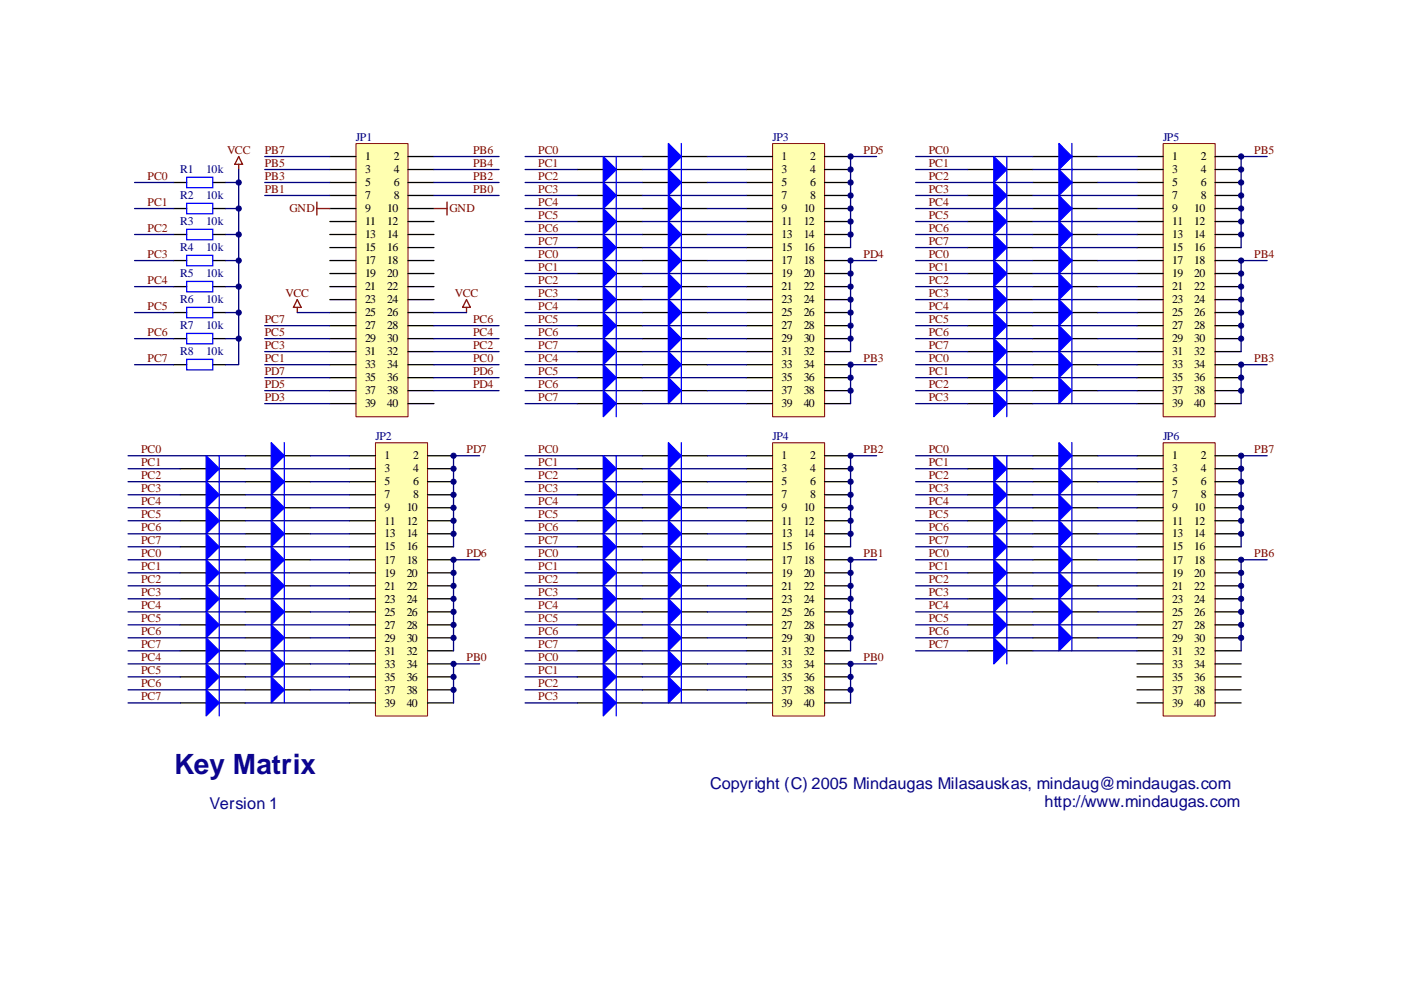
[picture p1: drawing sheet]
<svg xmlns="http://www.w3.org/2000/svg" width="297mm" height="210mm" viewBox="0 0 297 210" stroke-linecap="round" stroke-linejoin="round" font-family="sans-serif">
<path d="M17.5 1.5h262.2v206.8h-262.2z" fill="none" stroke="#fff" stroke-width=".21"/>
<path d="M17.5 1.5h262.2v206.8h-262.2z" fill="#fff"/>
<path d="M17.5 1.5h262.2v206.8h-262.2z" fill="none" stroke="#fff" stroke-width=".21"/>
<path d="M246.6 30.5h11v57.9h-11z" fill="#ffffb0"/>
<path d="M246.6 30.4h11v58h-11z" fill="none" stroke="#800000" stroke-width=".21"/>
<g fill="none" stroke="#000" stroke-width=".28">
<path d="M241.1 33.2h5.5M241.1 35.9h5.5M241.1 38.7h5.5M257.6 33.2h5.5M257.6 35.9h5.5M257.6 38.7h5.5M241.1 41.4h5.5M241.1 44.2h5.5M241.1 47h5.5M241.1 49.7h5.5M241.1 52.5h5.5M241.1 55.2h5.5"/>
<path d="M241.1 58h5.5M257.6 41.4h5.5M257.6 44.2h5.5M257.6 47h5.5M257.6 49.7h5.5M257.6 52.5h5.5M257.6 55.2h5.5M257.6 58h5.5M241.1 60.8h5.5M241.1 63.5h5.5M241.1 66.3h5.5M241.1 69h5.5"/>
<path d="M241.1 71.8h5.5M241.1 74.5h5.5M241.1 77.3h5.5M257.6 60.8h5.5M257.6 63.5h5.5M257.6 66.3h5.5M257.6 69h5.5M257.6 71.8h5.5M257.6 74.5h5.5M257.6 77.3h5.5M241.1 80.1h5.5M241.1 82.8h5.5"/>
<path d="M241.1 85.6h5.5M257.6 80.1h5.5M257.6 82.8h5.5M257.6 85.6h5.5"/>
</g>
<path d="M79.6 93.9h11.1v57.9h-11.1z" fill="#ffffb0"/>
<path d="M79.6 93.9h11.1v57.9h-11.1z" fill="none" stroke="#800000" stroke-width=".21"/>
<g fill="none" stroke="#000" stroke-width=".28">
<path d="M74.1 96.6h5.5M74.1 99.4h5.5M90.6 96.6h5.6M90.6 99.4h5.6M74.1 102.1h5.5M74.1 104.9h5.5M74.1 107.7h5.5M74.1 110.4h5.5M74.1 113.2h5.5M74.1 115.9h5.5M74.1 118.7h5.5M90.6 102.1h5.6"/>
<path d="M90.6 104.9h5.6M90.6 107.7h5.6M90.6 110.4h5.6M90.6 113.2h5.6M90.6 115.9h5.6M90.6 118.7h5.6M74.1 121.5h5.5M74.1 124.2h5.5M74.1 127h5.5M74.1 129.7h5.5M74.1 132.5h5.5M74.1 135.2h5.5"/>
<path d="M74.1 138h5.5M90.6 121.5h5.6M90.6 124.2h5.6M90.6 127h5.6M90.6 129.7h5.6M90.6 132.5h5.6M90.6 135.2h5.6M90.6 138h5.6M74.1 140.8h5.5M74.1 143.5h5.5M74.1 146.3h5.5M74.1 149h5.5"/>
<path d="M90.6 140.8h5.6M90.6 143.5h5.6M90.6 146.3h5.6M90.6 149h5.6"/>
</g>
<path d="M163.8 30.5h11v57.9h-11z" fill="#ffffb0"/>
<path d="M163.8 30.4h11v58h-11z" fill="none" stroke="#800000" stroke-width=".21"/>
<g fill="none" stroke="#000" stroke-width=".28">
<path d="M158.3 33.2h5.5M158.3 35.9h5.5M158.3 38.7h5.5M174.8 33.2h5.5M174.8 35.9h5.5M174.8 38.7h5.5M158.3 41.4h5.5M158.3 44.2h5.5M158.3 47h5.5M158.3 49.7h5.5M158.3 52.5h5.5M158.3 55.2h5.5"/>
<path d="M158.3 58h5.5M174.8 41.4h5.5M174.8 44.2h5.5M174.8 47h5.5M174.8 49.7h5.5M174.8 52.5h5.5M174.8 55.2h5.5M174.8 58h5.5M158.3 60.8h5.5M158.3 63.5h5.5M158.3 66.3h5.5M158.3 69h5.5"/>
<path d="M158.3 71.8h5.5M158.3 74.5h5.5M158.3 77.3h5.5M174.8 60.8h5.5M174.8 63.5h5.5M174.8 66.3h5.5M174.8 69h5.5M174.8 71.8h5.5M174.8 74.5h5.5M174.8 77.3h5.5M158.3 80.1h5.5M158.3 82.8h5.5"/>
<path d="M158.3 85.6h5.5M174.8 80.1h5.5M174.8 82.8h5.5M174.8 85.6h5.5"/>
</g>
<path d="M163.8 93.9h11v57.9h-11z" fill="#ffffb0"/>
<path d="M163.8 93.9h11v57.9h-11z" fill="none" stroke="#800000" stroke-width=".21"/>
<g fill="none" stroke="#000" stroke-width=".28">
<path d="M158.3 96.6h5.5M158.3 99.4h5.5M174.8 96.6h5.5M174.8 99.4h5.5M158.3 102.1h5.5M158.3 104.9h5.5M158.3 107.7h5.5M158.3 110.4h5.5M158.3 113.2h5.5M158.3 115.9h5.5M158.3 118.7h5.5M174.8 102.1h5.5"/>
<path d="M174.8 104.9h5.5M174.8 107.7h5.5M174.8 110.4h5.5M174.8 113.2h5.5M174.8 115.9h5.5M174.8 118.7h5.5M158.3 121.5h5.5M158.3 124.2h5.5M158.3 127h5.5M158.3 129.7h5.5M158.3 132.5h5.5M158.3 135.2h5.5"/>
<path d="M158.3 138h5.5M174.8 121.5h5.5M174.8 124.2h5.5M174.8 127h5.5M174.8 129.7h5.5M174.8 132.5h5.5M174.8 135.2h5.5M174.8 138h5.5M158.3 140.8h5.5M158.3 143.5h5.5M158.3 146.3h5.5M158.3 149h5.5"/>
<path d="M174.8 140.8h5.5M174.8 143.5h5.5M174.8 146.3h5.5M174.8 149h5.5"/>
</g>
<path d="M246.6 93.9h11v57.9h-11z" fill="#ffffb0"/>
<path d="M246.6 93.9h11v57.9h-11z" fill="none" stroke="#800000" stroke-width=".21"/>
<g fill="none" stroke="#000" stroke-width=".28">
<path d="M241.1 96.6h5.5M241.1 99.4h5.5M257.6 96.6h5.5M257.6 99.4h5.5M241.1 102.1h5.5M241.1 104.9h5.5M241.1 107.7h5.5M241.1 110.4h5.5M241.1 113.2h5.5M241.1 115.9h5.5M241.1 118.7h5.5M257.6 102.1h5.5"/>
<path d="M257.6 104.9h5.5M257.6 107.7h5.5M257.6 110.4h5.5M257.6 113.2h5.5M257.6 115.9h5.5M257.6 118.7h5.5M241.1 121.5h5.5M241.1 124.2h5.5M241.1 127h5.5M241.1 129.7h5.5M241.1 132.5h5.5M241.1 135.2h5.5"/>
<path d="M241.1 138h5.5M257.6 121.5h5.5M257.6 124.2h5.5M257.6 127h5.5M257.6 129.7h5.5M257.6 132.5h5.5M257.6 135.2h5.5M257.6 138h5.5M241.1 140.8h5.5M241.1 143.5h5.5M241.1 146.3h5.5M241.1 149h5.5"/>
<path d="M257.6 140.8h5.5M257.6 143.5h5.5M257.6 146.3h5.5M257.6 149h5.5"/>
</g>
<path d="M75.5 30.5h11v57.9h-11z" fill="#ffffb0"/>
<path d="M75.5 30.4h11v58h-11z" fill="none" stroke="#800000" stroke-width=".21"/>
<g fill="none" stroke="#000" stroke-width=".28">
<path d="M36.8 38.7h2.8M45.1 38.7h2.8M69.9 33.2h5.6M69.9 35.9h5.6M69.9 38.7h5.6M86.5 33.2h5.5M86.5 35.9h5.5M86.5 38.7h5.5M122.4 35.9h5.5M130.7 35.9h5.5M136.2 33.2h5.5M136.2 38.7h5.5"/>
<path d="M144.5 33.2h5.5M144.5 38.7h5.5M205.2 35.9h5.5M213.5 35.9h5.5M219 33.2h5.5M219 38.7h5.5M227.3 33.2h5.5M227.3 38.7h5.5M36.8 44.2h2.8M36.8 49.7h2.8M36.8 55.2h2.8M45.1 44.2h2.8"/>
<path d="M45.1 49.7h2.8M45.1 55.2h2.8M69.9 41.4h5.6M69.9 44.2h5.6M69.9 47h5.6M69.9 49.7h5.6M69.9 52.5h5.6M69.9 55.2h5.6M69.9 58h5.6M86.5 41.4h5.5M86.5 44.2h5.5M86.5 47h5.5"/>
<path d="M86.5 49.7h5.5M86.5 52.5h5.5M86.5 55.2h5.5M86.5 58h5.5M122.4 41.4h5.5M122.4 47h5.5M122.4 52.5h5.5M122.4 58h5.5M130.7 41.4h5.5M130.7 47h5.5M130.7 52.5h5.5M130.7 58h5.5"/>
<path d="M136.2 44.2h5.5M136.2 49.7h5.5M136.2 55.2h5.5M144.5 44.2h5.5M144.5 49.7h5.5M144.5 55.2h5.5M205.2 41.4h5.5M205.2 47h5.5M205.2 52.5h5.5M205.2 58h5.5M213.5 41.4h5.5M213.5 47h5.5"/>
<path d="M213.5 52.5h5.5M213.5 58h5.5M219 44.2h5.5M219 49.7h5.5M219 55.2h5.5M227.3 44.2h5.5M227.3 49.7h5.5M227.3 55.2h5.5M36.8 60.8h2.8M36.8 66.3h2.8M36.8 71.8h2.8M36.8 77.3h2.8"/>
<path d="M45.1 60.8h2.8M45.1 66.3h2.8M45.1 71.8h2.8M45.1 77.3h2.8M69.9 60.8h5.6M69.9 63.5h5.6M69.9 66.3h5.6M69.9 69h5.6M69.9 71.8h5.6M69.9 74.5h5.6M69.9 77.3h5.6M86.5 60.8h5.5"/>
<path d="M86.5 63.5h5.5M86.5 66.3h5.5M86.5 69h5.5M86.5 71.8h5.5M86.5 74.5h5.5M86.5 77.3h5.5M122.4 63.5h5.5M122.4 69h5.5M122.4 74.5h5.5M130.7 63.5h5.5M130.7 69h5.5M130.7 74.5h5.5"/>
<path d="M136.2 60.8h5.5M136.2 66.3h5.5M136.2 71.8h5.5M136.2 77.3h5.5M144.5 60.8h5.5M144.5 66.3h5.5M144.5 71.8h5.5M144.5 77.3h5.5M205.2 63.5h5.5M205.2 69h5.5M205.2 74.5h5.5M213.5 63.5h5.5"/>
<path d="M213.5 69h5.5M213.5 74.5h5.5M219 60.8h5.5M219 66.3h5.5M219 71.8h5.5M219 77.3h5.5M227.3 60.8h5.5M227.3 66.3h5.5M227.3 71.8h5.5M227.3 77.3h5.5M38.2 99.4h5.5M46.5 99.4h5.5"/>
<path d="M52 96.6h5.5M60.3 96.6h5.5M69.9 80.1h5.6M69.9 82.8h5.6M69.9 85.6h5.6M86.5 80.1h5.5M86.5 82.8h5.5M86.5 85.6h5.5M122.4 80.1h5.5M122.4 85.6h5.5M122.4 99.4h5.5M130.7 80.1h5.5"/>
<path d="M130.7 85.6h5.5M130.7 99.4h5.5M136.2 82.8h5.5M136.2 96.6h5.5M144.5 82.8h5.5M144.5 96.6h5.5M205.2 80.1h5.5M205.2 85.6h5.5M205.2 99.4h5.5M213.5 80.1h5.5M213.5 85.6h5.5M213.5 99.4h5.5"/>
<path d="M219 82.8h5.5M219 96.6h5.5M227.3 82.8h5.5M227.3 96.6h5.5M38.2 104.9h5.5M38.2 110.4h5.5M38.2 115.9h5.5M46.5 104.9h5.5M46.5 110.4h5.5M46.5 115.9h5.5M52 102.1h5.5M52 107.7h5.5"/>
<path d="M52 113.2h5.5M52 118.7h5.5M60.3 102.1h5.5M60.3 107.7h5.5M60.3 113.2h5.5M60.3 118.7h5.5M122.4 104.9h5.5M122.4 110.4h5.5M122.4 115.9h5.5M130.7 104.9h5.5M130.7 110.4h5.5M130.7 115.9h5.5"/>
<path d="M136.2 102.1h5.5M136.2 107.7h5.5M136.2 113.2h5.5M136.2 118.7h5.5M144.5 102.1h5.5M144.5 107.7h5.5M144.5 113.2h5.5M144.5 118.7h5.5M205.2 104.9h5.5M205.2 110.4h5.5M205.2 115.9h5.5M213.5 104.9h5.5"/>
<path d="M213.5 110.4h5.5M213.5 115.9h5.5M219 102.1h5.5M219 107.7h5.5M219 113.2h5.5M219 118.7h5.5M227.3 102.1h5.5M227.3 107.7h5.5M227.3 113.2h5.5M227.3 118.7h5.5M38.2 121.5h5.5M38.2 127h5.5"/>
<path d="M38.2 132.5h5.5M38.2 138h5.5M46.5 121.5h5.5M46.5 127h5.5M46.5 132.5h5.5M46.5 138h5.5M52 124.2h5.5M52 129.7h5.5M52 135.2h5.5M60.3 124.2h5.5M60.3 129.7h5.5M60.3 135.2h5.5"/>
<path d="M122.4 121.5h5.5M122.4 127h5.5M122.4 132.5h5.5M122.4 138h5.5M130.7 121.5h5.5M130.7 127h5.5M130.7 132.5h5.5M130.7 138h5.5M136.2 124.2h5.5M136.2 129.7h5.5M136.2 135.2h5.5M144.5 124.2h5.5"/>
<path d="M144.5 129.7h5.5M144.5 135.2h5.5M205.2 121.5h5.5M205.2 127h5.5M205.2 132.5h5.5M205.2 138h5.5M213.5 121.5h5.5M213.5 127h5.5M213.5 132.5h5.5M213.5 138h5.5M219 124.2h5.5M219 129.7h5.5"/>
<path d="M219 135.2h5.5M227.3 124.2h5.5M227.3 129.7h5.5M227.3 135.2h5.5M38.2 143.5h5.5M38.2 149h5.5M46.5 143.5h5.5M46.5 149h5.5M52 140.8h5.5M52 146.3h5.5M60.3 140.8h5.5M60.3 146.3h5.5"/>
<path d="M122.4 143.5h5.5M122.4 149h5.5M130.7 143.5h5.5M130.7 149h5.5M136.2 140.8h5.5M136.2 146.3h5.5M144.5 140.8h5.5M144.5 146.3h5.5"/>
</g>
<g fill="none" stroke="#000080" stroke-width=".28">
<path d="M28.5 38.7h8.3M47.9 38.7h2.7M50.6 35.9v41.4h-2.7M56.1 33.2h13.8M56.1 35.9h13.8M56.1 38.7h13.8M92 33.2h13.8M92 35.9h13.8M92 38.7h13.8M111.3 33.2h24.9M111.3 35.9h11.1M111.3 38.7h24.9"/>
<path d="M136.2 35.9h22.1M150 33.2h8.3M150 38.7h8.3M185.9 33.2h-5.6v19.3M194.1 33.2h24.9M194.1 35.9h11.1M194.1 38.7h24.9M219 35.9h22.1M232.8 33.2h8.3M232.8 38.7h8.3M268.7 33.2h-5.6v19.3M28.5 44.2h8.3"/>
<path d="M28.5 49.7h8.3M28.5 55.2h8.3M47.9 44.2h2.7M47.9 49.7h2.7M47.9 55.2h2.7M56.1 41.4h13.8M92 41.4h13.8M111.3 41.4h11.1M111.3 44.2h24.9M111.3 47h11.1M111.3 49.7h24.9M111.3 52.5h11.1"/>
<path d="M111.3 55.2h24.9M111.3 58h11.1M136.2 41.4h22.1M136.2 47h22.1M136.2 52.5h22.1M136.2 58h22.1M150 44.2h8.3M150 49.7h8.3M150 55.2h8.3M185.9 55.2h-5.6v19.3M194.1 41.4h11.1M194.1 44.2h24.9"/>
<path d="M194.1 47h11.1M194.1 49.7h24.9M194.1 52.5h11.1M194.1 55.2h24.9M194.1 58h11.1M219 41.4h22.1M219 47h22.1M219 52.5h22.1M219 58h22.1M232.8 44.2h8.3M232.8 49.7h8.3M232.8 55.2h8.3"/>
<path d="M268.7 55.2h-5.6v19.3M28.5 71.8h8.3M28.5 77.3h8.3M28.5 66.3h8.3M28.5 60.8h8.3M47.9 71.8h2.7M47.9 66.3h2.7M47.9 60.8h2.7M56.1 69h13.8M56.1 71.8h13.8M56.1 77.3h13.8M56.1 74.5h13.8"/>
<path d="M63 66.3h6.9M92 69h13.8M92 71.8h13.8M92 77.3h13.8M92 74.5h13.8M92 66.3h6.9M111.3 69h11.1M111.3 71.8h24.9M111.3 77.3h24.9M111.3 74.5h11.1M111.3 66.3h24.9M111.3 60.8h24.9"/>
<path d="M111.3 63.5h11.1M136.2 69h22.1M136.2 74.5h22.1M136.2 63.5h22.1M150 71.8h8.3M150 77.3h8.3M150 66.3h8.3M150 60.8h8.3M185.9 77.3h-5.6v8.3M194.1 69h11.1M194.1 71.8h24.9M194.1 77.3h24.9"/>
<path d="M194.1 74.5h11.1M194.1 66.3h24.9M194.1 60.8h24.9M194.1 63.5h11.1M219 69h22.1M219 74.5h22.1M219 63.5h22.1M232.8 71.8h8.3M232.8 77.3h8.3M232.8 66.3h8.3M232.8 60.8h8.3M268.7 77.3h-5.6v8.3"/>
<path d="M27.2 96.6h24.8M27.2 99.4h11M52 99.4h22.1M56.1 80.1h13.8M56.1 82.8h13.8M56.1 85.6h13.8M65.8 96.6h8.3M92 80.1h13.8M92 82.8h13.8M101.7 96.6h-5.5v19.3M111.3 80.1h11.1M111.3 82.8h24.9"/>
<path d="M111.3 85.6h11.1M111.3 96.6h24.9M111.3 99.4h11.1M136.2 80.1h22.1M136.2 85.6h22.1M136.2 99.4h22.1M150 82.8h8.3M150 96.6h8.3M185.9 96.6h-5.6v19.3M194.1 80.1h11.1M194.1 82.8h24.9M194.1 85.6h11.1"/>
<path d="M194.1 96.6h24.9M194.1 99.4h11.1M219 80.1h22.1M219 85.6h22.1M219 99.4h22.1M232.8 82.8h8.3M232.8 96.6h8.3M268.7 96.6h-5.6v19.3M27.2 102.1h24.8M27.2 104.9h11M27.2 107.7h24.8M27.2 110.4h11"/>
<path d="M27.2 113.2h24.8M27.2 115.9h11M27.2 118.7h24.8M52 104.9h22.1M52 110.4h22.1M52 115.9h22.1M65.8 102.1h8.3M65.8 107.7h8.3M65.8 113.2h8.3M65.8 118.7h8.3M101.7 118.7h-5.5v19.3M111.3 102.1h24.9"/>
<path d="M111.3 104.9h11.1M111.3 107.7h24.9M111.3 110.4h11.1M111.3 113.2h24.9M111.3 115.9h11.1M111.3 118.7h24.9M136.2 104.9h22.1M136.2 110.4h22.1M136.2 115.9h22.1M150 102.1h8.3M150 107.7h8.3M150 113.2h8.3"/>
<path d="M150 118.7h8.3M185.9 118.7h-5.6v19.3M194.1 102.1h24.9M194.1 104.9h11.1M194.1 107.7h24.9M194.1 110.4h11.1M194.1 113.2h24.9M194.1 115.9h11.1M194.1 118.7h24.9M219 104.9h22.1M219 110.4h22.1M219 115.9h22.1"/>
<path d="M232.8 102.1h8.3M232.8 107.7h8.3M232.8 113.2h8.3M232.8 118.7h8.3M268.7 118.7h-5.6v19.3M27.2 121.5h11M27.2 124.2h24.8M27.2 127h11M27.2 129.7h24.8M27.2 132.5h11M27.2 135.2h24.8M27.2 138h11"/>
<path d="M52 121.5h22.1M52 127h22.1M52 132.5h22.1M52 138h22.1M65.8 124.2h8.3M65.8 129.7h8.3M65.8 135.2h8.3M111.3 121.5h11.1M111.3 124.2h24.9M111.3 127h11.1M111.3 129.7h24.9M111.3 132.5h11.1"/>
<path d="M111.3 135.2h24.9M111.3 138h11.1M136.2 121.5h22.1M136.2 127h22.1M136.2 132.5h22.1M136.2 138h22.1M150 124.2h8.3M150 129.7h8.3M150 135.2h8.3M194.1 121.5h11.1M194.1 124.2h24.9M194.1 127h11.1"/>
<path d="M194.1 129.7h24.9M194.1 132.5h11.1M194.1 135.2h24.9M194.1 138h11.1M219 121.5h22.1M219 127h22.1M219 132.5h22.1M219 138h22.1M232.8 124.2h8.3M232.8 129.7h8.3M232.8 135.2h8.3M27.2 140.8h24.8"/>
<path d="M27.2 143.5h11M27.2 146.3h24.8M27.2 149h11M52 143.5h22.1M52 149h22.1M65.8 140.8h8.3M65.8 146.3h8.3M101.7 140.8h-5.5v8.2M111.3 140.8h24.9M111.3 143.5h11.1M111.3 146.3h24.9M111.3 149h11.1"/>
<path d="M136.2 143.5h22.1M136.2 149h22.1M150 140.8h8.3M150 146.3h8.3M185.9 140.8h-5.6v8.2"/>
</g>
<path d="M50.6 33.2l.8 1.6h-1.6zM50.6 34.8v1.1M67.2 42.8v2.8M67.2 44.2h2.7M92 44.2h2.8M94.8 42.8v2.8M63 63.5l.9 1.7h-1.7zM63 65.2v1.1M98.9 63.5l.8 1.7h-1.6zM98.9 65.2v1.1" fill="none" stroke="#800000" stroke-width=".28"/>
<g fill="#00f" stroke="#00f" stroke-width=".28">
<path d="M57.5 93.9l2.8 2.7-2.8 2.8z"/>
<path d="M43.7 96.6l2.8 2.8-2.8 2.7z"/>
<path d="M57.5 99.4l2.8 2.7-2.8 2.8z"/>
<path d="M43.7 102.1l2.8 2.8-2.8 2.8z"/>
<path d="M57.5 104.9l2.8 2.8-2.8 2.7z"/>
<path d="M43.7 107.7l2.8 2.7-2.8 2.8z"/>
<path d="M57.5 110.4l2.8 2.8-2.8 2.7z"/>
<path d="M43.7 113.2l2.8 2.7-2.8 2.8z"/>
<path d="M57.5 115.9l2.8 2.8-2.8 2.8z"/>
<path d="M43.7 118.7l2.8 2.8-2.8 2.7z"/>
<path d="M57.5 121.5l2.8 2.7-2.8 2.8z"/>
<path d="M43.7 124.2l2.8 2.8-2.8 2.7z"/>
<path d="M57.5 127l2.8 2.7-2.8 2.8z"/>
<path d="M43.7 129.7l2.8 2.8-2.8 2.7z"/>
<path d="M57.5 132.5l2.8 2.7-2.8 2.8z"/>
<path d="M43.7 135.2l2.8 2.8-2.8 2.8z"/>
<path d="M141.7 30.4l2.8 2.8-2.8 2.7z"/>
<path d="M127.9 33.2l2.8 2.7-2.8 2.8z"/>
<path d="M141.7 35.9l2.8 2.8-2.8 2.7z"/>
<path d="M127.9 38.7l2.8 2.7-2.8 2.8z"/>
<path d="M141.7 41.4l2.8 2.8-2.8 2.8z"/>
<path d="M127.9 44.2l2.8 2.8-2.8 2.7z"/>
<path d="M141.7 47l2.8 2.7-2.8 2.8z"/>
<path d="M127.9 49.7l2.8 2.8-2.8 2.7z"/>
<path d="M141.7 52.5l2.8 2.7-2.8 2.8z"/>
<path d="M127.9 55.2l2.8 2.8-2.8 2.8z"/>
<path d="M141.7 58l2.8 2.8-2.8 2.7z"/>
<path d="M127.9 60.8l2.8 2.7-2.8 2.8z"/>
<path d="M141.7 63.5l2.8 2.8-2.8 2.7z"/>
<path d="M127.9 66.3l2.8 2.7-2.8 2.8z"/>
<path d="M141.7 69l2.8 2.8-2.8 2.7z"/>
<path d="M127.9 71.8l2.8 2.7-2.8 2.8z"/>
<path d="M224.5 30.4l2.8 2.8-2.8 2.7z"/>
<path d="M210.7 33.2l2.8 2.7-2.8 2.8z"/>
<path d="M224.5 35.9l2.8 2.8-2.8 2.7z"/>
<path d="M210.7 38.7l2.8 2.7-2.8 2.8z"/>
<path d="M224.5 41.4l2.8 2.8-2.8 2.8z"/>
<path d="M210.7 44.2l2.8 2.8-2.8 2.7z"/>
<path d="M224.5 47l2.8 2.7-2.8 2.8z"/>
<path d="M210.7 49.7l2.8 2.8-2.8 2.7z"/>
<path d="M224.5 52.5l2.8 2.7-2.8 2.8z"/>
<path d="M210.7 55.2l2.8 2.8-2.8 2.8z"/>
<path d="M224.5 58l2.8 2.8-2.8 2.7z"/>
<path d="M210.7 60.8l2.8 2.7-2.8 2.8z"/>
<path d="M224.5 63.5l2.8 2.8-2.8 2.7z"/>
<path d="M210.7 66.3l2.8 2.7-2.8 2.8z"/>
<path d="M224.5 69l2.8 2.8-2.8 2.7z"/>
<path d="M210.7 71.8l2.8 2.7-2.8 2.8z"/>
<path d="M141.7 93.9l2.8 2.7-2.8 2.8z"/>
<path d="M127.9 96.6l2.8 2.8-2.8 2.7z"/>
<path d="M141.7 99.4l2.8 2.7-2.8 2.8z"/>
<path d="M127.9 102.1l2.8 2.8-2.8 2.8z"/>
<path d="M141.7 104.9l2.8 2.8-2.8 2.7z"/>
<path d="M127.9 107.7l2.8 2.7-2.8 2.8z"/>
<path d="M141.7 110.4l2.8 2.8-2.8 2.7z"/>
<path d="M127.9 113.2l2.8 2.7-2.8 2.8z"/>
<path d="M141.7 115.9l2.8 2.8-2.8 2.8z"/>
<path d="M127.9 118.7l2.8 2.8-2.8 2.7z"/>
<path d="M141.7 121.5l2.8 2.7-2.8 2.8z"/>
<path d="M127.9 124.2l2.8 2.8-2.8 2.7z"/>
<path d="M141.7 127l2.8 2.7-2.8 2.8z"/>
<path d="M127.9 129.7l2.8 2.8-2.8 2.7z"/>
<path d="M141.7 132.5l2.8 2.7-2.8 2.8z"/>
<path d="M127.9 135.2l2.8 2.8-2.8 2.8z"/>
<path d="M224.5 93.9l2.8 2.7-2.8 2.8z"/>
<path d="M210.7 96.6l2.8 2.8-2.8 2.7z"/>
<path d="M224.5 99.4l2.8 2.7-2.8 2.8z"/>
<path d="M210.7 102.1l2.8 2.8-2.8 2.8z"/>
<path d="M224.5 104.9l2.8 2.8-2.8 2.7z"/>
<path d="M210.7 107.7l2.8 2.7-2.8 2.8z"/>
<path d="M224.5 110.4l2.8 2.8-2.8 2.7z"/>
<path d="M210.7 113.2l2.8 2.7-2.8 2.8z"/>
<path d="M224.5 115.9l2.8 2.8-2.8 2.8z"/>
<path d="M210.7 118.7l2.8 2.8-2.8 2.7z"/>
<path d="M224.5 121.5l2.8 2.7-2.8 2.8z"/>
<path d="M210.7 124.2l2.8 2.8-2.8 2.7z"/>
<path d="M224.5 127l2.8 2.7-2.8 2.8z"/>
<path d="M210.7 129.7l2.8 2.8-2.8 2.7z"/>
<path d="M224.5 132.5l2.8 2.7-2.8 2.8z"/>
<path d="M210.7 135.2l2.8 2.8-2.8 2.8z"/>
<path d="M57.5 138l2.8 2.8-2.8 2.7z"/>
<path d="M43.7 140.8l2.8 2.7-2.8 2.8z"/>
<path d="M57.5 143.5l2.8 2.8-2.8 2.7z"/>
<path d="M43.7 146.3l2.8 2.7-2.8 2.8z"/>
<path d="M141.7 74.5l2.8 2.8-2.8 2.8z"/>
<path d="M127.9 77.3l2.8 2.8-2.8 2.7z"/>
<path d="M141.7 80.1l2.8 2.7-2.8 2.8z"/>
<path d="M127.9 82.8l2.8 2.8-2.8 2.7z"/>
<path d="M141.7 138l2.8 2.8-2.8 2.7z"/>
<path d="M127.9 140.8l2.8 2.7-2.8 2.8z"/>
<path d="M141.7 143.5l2.8 2.8-2.8 2.7z"/>
<path d="M127.9 146.3l2.8 2.7-2.8 2.8z"/>
<path d="M224.5 74.5l2.8 2.8-2.8 2.8z"/>
<path d="M210.7 77.3l2.8 2.8-2.8 2.7z"/>
<path d="M224.5 80.1l2.8 2.7-2.8 2.8z"/>
<path d="M210.7 82.8l2.8 2.8-2.8 2.7z"/>
</g>
<g fill="none" stroke="#00f" stroke-width=".28">
<path d="M39.6 37.6h5.5v2.2h-5.5zM130.7 33.2v55.1M144.5 30.4v55.2M213.5 33.2v55.1M227.3 30.4v55.2M39.6 43.1h5.5v2.2h-5.5zM39.6 48.6h5.5v2.2h-5.5zM39.6 54.1h5.5v2.2h-5.5zM39.6 59.7h5.5v2.2h-5.5zM39.6 65.2h5.5v2.2h-5.5zM39.6 70.7h5.5v2.2h-5.5zM39.6 76.2h5.5v2.2h-5.5z"/>
<path d="M46.5 96.6v55.2M60.3 93.9v55.1M130.7 96.6v55.2M144.5 93.9v55.1M213.5 96.6v44.2M227.3 93.9v44.1"/>
</g>
<path d="M148.6 162.9h115.9v12.4h-115.9z" fill="#fff"/>
<path d="M148.6 162.8h115.9v12.5h-115.9z" fill="none" stroke="#fff" stroke-width=".21"/>
<path d="M27.2 157.4h49.7v9.6h-49.7z" fill="#fff"/>
<path d="M27.2 157.3h49.7v9.7h-49.7z" fill="none" stroke="#fff" stroke-width=".21"/>
<path d="M36.8 167h30.4v9.6h-30.4z" fill="#fff"/>
<path d="M36.8 167h30.4v9.6h-30.4z" fill="none" stroke="#fff" stroke-width=".21"/>
<g fill="#000080" stroke="#000080" stroke-width=".21">
<circle cx="50.6" cy="71.8" r=".55"/>
<circle cx="50.6" cy="66.3" r=".55"/>
<circle cx="50.6" cy="60.8" r=".55"/>
<circle cx="50.6" cy="55.2" r=".55"/>
<circle cx="50.6" cy="49.7" r=".55"/>
<circle cx="50.6" cy="44.2" r=".55"/>
<circle cx="50.6" cy="38.7" r=".55"/>
<circle cx="96.2" cy="146.3" r=".55"/>
<circle cx="96.2" cy="143.5" r=".55"/>
<circle cx="96.2" cy="140.8" r=".55"/>
<circle cx="96.2" cy="135.2" r=".55"/>
<circle cx="96.2" cy="132.5" r=".55"/>
<circle cx="96.2" cy="129.7" r=".55"/>
<circle cx="96.2" cy="127" r=".55"/>
<circle cx="96.2" cy="124.2" r=".55"/>
<circle cx="96.2" cy="121.5" r=".55"/>
<circle cx="96.2" cy="118.7" r=".55"/>
<circle cx="96.2" cy="113.2" r=".55"/>
<circle cx="96.2" cy="110.4" r=".55"/>
<circle cx="96.2" cy="107.7" r=".55"/>
<circle cx="96.2" cy="104.9" r=".55"/>
<circle cx="96.2" cy="102.1" r=".55"/>
<circle cx="96.2" cy="99.4" r=".55"/>
<circle cx="96.2" cy="96.6" r=".55"/>
<circle cx="180.3" cy="146.3" r=".55"/>
<circle cx="180.3" cy="143.5" r=".55"/>
<circle cx="180.3" cy="140.8" r=".55"/>
<circle cx="180.3" cy="135.2" r=".55"/>
<circle cx="180.3" cy="132.5" r=".55"/>
<circle cx="180.3" cy="129.7" r=".55"/>
<circle cx="180.3" cy="127" r=".55"/>
<circle cx="180.3" cy="124.2" r=".55"/>
<circle cx="180.3" cy="121.5" r=".55"/>
<circle cx="180.3" cy="118.7" r=".55"/>
<circle cx="180.3" cy="113.2" r=".55"/>
<circle cx="180.3" cy="110.4" r=".55"/>
<circle cx="180.3" cy="107.7" r=".55"/>
<circle cx="180.3" cy="104.9" r=".55"/>
<circle cx="180.3" cy="102.1" r=".55"/>
<circle cx="180.3" cy="99.4" r=".55"/>
<circle cx="180.3" cy="96.6" r=".55"/>
<circle cx="180.3" cy="82.8" r=".55"/>
<circle cx="180.3" cy="80.1" r=".55"/>
<circle cx="180.3" cy="77.3" r=".55"/>
<circle cx="180.3" cy="71.8" r=".55"/>
<circle cx="180.3" cy="69" r=".55"/>
<circle cx="180.3" cy="66.3" r=".55"/>
<circle cx="180.3" cy="63.5" r=".55"/>
<circle cx="180.3" cy="60.8" r=".55"/>
<circle cx="180.3" cy="58" r=".55"/>
<circle cx="180.3" cy="55.2" r=".55"/>
<circle cx="180.3" cy="49.7" r=".55"/>
<circle cx="180.3" cy="47" r=".55"/>
<circle cx="180.3" cy="44.2" r=".55"/>
<circle cx="180.3" cy="41.5" r=".55"/>
<circle cx="180.3" cy="38.7" r=".55"/>
<circle cx="180.3" cy="35.9" r=".55"/>
<circle cx="180.3" cy="33.2" r=".55"/>
<circle cx="263.1" cy="135.2" r=".55"/>
<circle cx="263.1" cy="132.5" r=".55"/>
<circle cx="263.1" cy="129.7" r=".55"/>
<circle cx="263.1" cy="127" r=".55"/>
<circle cx="263.1" cy="124.2" r=".55"/>
<circle cx="263.1" cy="121.5" r=".55"/>
<circle cx="263.1" cy="118.7" r=".55"/>
<circle cx="263.1" cy="113.2" r=".55"/>
<circle cx="263.1" cy="110.4" r=".55"/>
<circle cx="263.1" cy="107.7" r=".55"/>
<circle cx="263.1" cy="104.9" r=".55"/>
<circle cx="263.1" cy="102.1" r=".55"/>
<circle cx="263.1" cy="99.4" r=".55"/>
<circle cx="263.1" cy="96.6" r=".55"/>
<circle cx="263.1" cy="82.8" r=".55"/>
<circle cx="263.1" cy="80.1" r=".55"/>
<circle cx="263.1" cy="77.3" r=".55"/>
<circle cx="263.1" cy="71.8" r=".55"/>
<circle cx="263.1" cy="69" r=".55"/>
<circle cx="263.1" cy="66.3" r=".55"/>
<circle cx="263.1" cy="63.5" r=".55"/>
<circle cx="263.1" cy="60.8" r=".55"/>
<circle cx="263.1" cy="58" r=".55"/>
<circle cx="263.1" cy="55.2" r=".55"/>
<circle cx="263.1" cy="49.7" r=".55"/>
<circle cx="263.1" cy="47" r=".55"/>
<circle cx="263.1" cy="44.2" r=".55"/>
<circle cx="263.1" cy="41.5" r=".55"/>
<circle cx="263.1" cy="38.7" r=".55"/>
<circle cx="263.1" cy="35.9" r=".55"/>
<circle cx="263.1" cy="33.2" r=".55"/>
</g>
<text font-size="5.9" fill="#0c0087" x="37" y="164">Key Matrix</text>
<g font-size="3.5" fill="#0c0087">
<text x="150.5" y="167.3">Copyright (C) 2005 Mindaugas Milasauskas, mindaug@mindaugas.com</text>
<text x="44.4" y="171.4">Version 1</text>
<text x="221.5" y="171.2">http://www.mindaugas.com</text>
</g>
<g font-size="2.5" fill="#000080">
<text x="75.5" y="29.8">JP1</text>
<text x="163.8" y="29.8">JP3</text>
<text x="246.6" y="29.8">JP5</text>
<text x="38.2" y="36.7">R1</text>
<text x="43.7" y="36.7">10k</text>
<text x="38.2" y="42.2">R2</text>
<text x="38.2" y="47.8">R3</text>
<text x="43.7" y="42.2">10k</text>
<text x="43.7" y="47.8">10k</text>
<text x="38.2" y="53.3">R4</text>
<text x="43.7" y="53.3">10k</text>
<text x="38.2" y="58.8">R5</text>
<text x="43.7" y="58.8">10k</text>
<text x="38.2" y="64.3">R6</text>
<text x="43.7" y="64.3">10k</text>
<text x="38.2" y="69.8">R7</text>
<text x="43.7" y="69.8">10k</text>
<text x="38.2" y="75.4">R8</text>
<text x="43.7" y="75.4">10k</text>
<text x="79.6" y="93.3">JP2</text>
<text x="163.8" y="93.3">JP4</text>
<text x="246.6" y="93.3">JP6</text>
</g>
<g font-size="2.5" fill="#800000">
<text x="48.1" y="32.6">VCC</text>
<text x="56.2" y="32.6">PB7</text>
<text x="56.2" y="35.3">PB5</text>
<text x="100.3" y="35.3">PB4</text>
<text x="100.3" y="32.6">PB6</text>
<text x="114.1" y="32.6">PC0</text>
<text x="114.1" y="35.3">PC1</text>
<text x="183.1" y="32.6">PD5</text>
<text x="196.9" y="35.3">PC1</text>
<text x="196.9" y="32.6">PC0</text>
<text x="265.9" y="32.6">PB5</text>
<text x="31.3" y="38.1">PC0</text>
<text x="56.2" y="38.1">PB3</text>
<text x="56.2" y="40.9">PB1</text>
<text x="100.3" y="40.9">PB0</text>
<text x="100.3" y="38.1">PB2</text>
<text x="114.1" y="38.1">PC2</text>
<text x="114.1" y="40.9">PC3</text>
<text x="196.9" y="38.1">PC2</text>
<text x="196.9" y="40.9">PC3</text>
<text x="31.3" y="43.6">PC1</text>
<text x="61.4" y="45">GND</text>
<text x="95.3" y="45">GND</text>
<text x="114.1" y="43.6">PC4</text>
<text x="114.1" y="46.4">PC5</text>
<text x="196.9" y="43.6">PC4</text>
<text x="196.9" y="46.4">PC5</text>
<text x="31.3" y="49.1">PC2</text>
<text x="114.1" y="49.1">PC6</text>
<text x="114.1" y="51.9">PC7</text>
<text x="196.9" y="49.1">PC6</text>
<text x="196.9" y="51.9">PC7</text>
<text x="31.3" y="54.7">PC3</text>
<text x="114.1" y="54.7">PC0</text>
<text x="114.1" y="57.4">PC1</text>
<text x="183.1" y="54.7">PD4</text>
<text x="196.9" y="57.4">PC1</text>
<text x="196.9" y="54.7">PC0</text>
<text x="265.9" y="54.7">PB4</text>
<text x="31.3" y="60.2">PC4</text>
<text x="31.3" y="65.7">PC5</text>
<text x="60.6" y="62.9">VCC</text>
<text x="96.4" y="62.9">VCC</text>
<text x="114.1" y="60.2">PC2</text>
<text x="114.1" y="62.9">PC3</text>
<text x="114.1" y="65.7">PC4</text>
<text x="196.9" y="60.2">PC2</text>
<text x="196.9" y="62.9">PC3</text>
<text x="196.9" y="65.7">PC4</text>
<text x="31.3" y="71.2">PC6</text>
<text x="56.2" y="71.2">PC5</text>
<text x="56.2" y="68.5">PC7</text>
<text x="100.3" y="71.2">PC4</text>
<text x="100.3" y="68.5">PC6</text>
<text x="114.1" y="68.5">PC5</text>
<text x="114.1" y="71.2">PC6</text>
<text x="196.9" y="68.5">PC5</text>
<text x="196.9" y="71.2">PC6</text>
<text x="31.3" y="76.7">PC7</text>
<text x="56.2" y="74">PC3</text>
<text x="56.2" y="76.7">PC1</text>
<text x="100.3" y="76.7">PC0</text>
<text x="100.3" y="74">PC2</text>
<text x="114.1" y="74">PC7</text>
<text x="114.1" y="76.7">PC4</text>
<text x="183.1" y="76.7">PB3</text>
<text x="196.9" y="74">PC7</text>
<text x="196.9" y="76.7">PC0</text>
<text x="265.9" y="76.7">PB3</text>
<text x="56.2" y="79.5">PD7</text>
<text x="56.2" y="82.2">PD5</text>
<text x="100.3" y="79.5">PD6</text>
<text x="100.3" y="82.2">PD4</text>
<text x="114.1" y="79.5">PC5</text>
<text x="114.1" y="82.2">PC6</text>
<text x="196.9" y="79.5">PC1</text>
<text x="196.9" y="82.2">PC2</text>
<text x="56.2" y="85">PD3</text>
<text x="114.1" y="85">PC7</text>
<text x="196.9" y="85">PC3</text>
<text x="29.9" y="98.8">PC1</text>
<text x="29.9" y="101.6">PC2</text>
<text x="29.9" y="96">PC0</text>
<text x="98.9" y="96">PD7</text>
<text x="114.1" y="98.8">PC1</text>
<text x="114.1" y="101.6">PC2</text>
<text x="114.1" y="96">PC0</text>
<text x="183.1" y="96">PB2</text>
<text x="196.9" y="98.8">PC1</text>
<text x="196.9" y="101.6">PC2</text>
<text x="196.9" y="96">PC0</text>
<text x="265.9" y="96">PB7</text>
<text x="29.9" y="104.3">PC3</text>
<text x="29.9" y="107.1">PC4</text>
<text x="114.1" y="104.3">PC3</text>
<text x="114.1" y="107.1">PC4</text>
<text x="196.9" y="104.3">PC3</text>
<text x="196.9" y="107.1">PC4</text>
<text x="29.9" y="109.8">PC5</text>
<text x="29.9" y="112.6">PC6</text>
<text x="114.1" y="109.8">PC5</text>
<text x="114.1" y="112.6">PC6</text>
<text x="196.9" y="109.8">PC5</text>
<text x="196.9" y="112.6">PC6</text>
<text x="29.9" y="115.3">PC7</text>
<text x="29.9" y="118.1">PC0</text>
<text x="98.9" y="118.1">PD6</text>
<text x="114.1" y="115.3">PC7</text>
<text x="114.1" y="118.1">PC0</text>
<text x="183.1" y="118.1">PB1</text>
<text x="196.9" y="115.3">PC7</text>
<text x="196.9" y="118.1">PC0</text>
<text x="265.9" y="118.1">PB6</text>
<text x="29.9" y="120.9">PC1</text>
<text x="29.9" y="123.6">PC2</text>
<text x="114.1" y="120.9">PC1</text>
<text x="114.1" y="123.6">PC2</text>
<text x="196.9" y="120.9">PC1</text>
<text x="196.9" y="123.6">PC2</text>
<text x="29.9" y="126.4">PC3</text>
<text x="29.9" y="129.1">PC4</text>
<text x="29.9" y="131.9">PC5</text>
<text x="114.1" y="126.4">PC3</text>
<text x="114.1" y="129.1">PC4</text>
<text x="114.1" y="131.9">PC5</text>
<text x="196.9" y="126.4">PC3</text>
<text x="196.9" y="129.1">PC4</text>
<text x="196.9" y="131.9">PC5</text>
<text x="29.9" y="134.6">PC6</text>
<text x="29.9" y="137.4">PC7</text>
<text x="114.1" y="134.6">PC6</text>
<text x="114.1" y="137.4">PC7</text>
<text x="196.9" y="134.6">PC6</text>
<text x="196.9" y="137.4">PC7</text>
<text x="29.9" y="140.2">PC4</text>
<text x="29.9" y="142.9">PC5</text>
<text x="98.9" y="140.2">PB0</text>
<text x="114.1" y="140.2">PC0</text>
<text x="114.1" y="142.9">PC1</text>
<text x="183.1" y="140.2">PB0</text>
<text x="29.9" y="145.7">PC6</text>
<text x="29.9" y="148.4">PC7</text>
<text x="114.1" y="145.7">PC2</text>
<text x="114.1" y="148.4">PC3</text>
</g>
<g font-size="2.5">
<text x="77.4" y="34">1</text>
<text x="83.5" y="34">2</text>
<text x="165.7" y="34">1</text>
<text x="171.8" y="34">2</text>
<text x="248.5" y="34">1</text>
<text x="254.6" y="34">2</text>
<text x="77.4" y="36.7">3</text>
<text x="77.4" y="39.5">5</text>
<text x="83.5" y="36.7">4</text>
<text x="83.5" y="39.5">6</text>
<text x="165.7" y="36.7">3</text>
<text x="165.7" y="39.5">5</text>
<text x="171.8" y="36.7">4</text>
<text x="171.8" y="39.5">6</text>
<text x="248.5" y="36.7">3</text>
<text x="248.5" y="39.5">5</text>
<text x="254.6" y="36.7">4</text>
<text x="254.6" y="39.5">6</text>
<text x="77.4" y="42.2">7</text>
<text x="77.4" y="45">9</text>
<text x="77.4" y="47.8">11</text>
<text x="82.1" y="45">10</text>
<text x="82.1" y="47.8">12</text>
<text x="83.5" y="42.2">8</text>
<text x="165.7" y="42.2">7</text>
<text x="165.7" y="45">9</text>
<text x="165.7" y="47.8">11</text>
<text x="170.4" y="45">10</text>
<text x="170.4" y="47.8">12</text>
<text x="171.8" y="42.2">8</text>
<text x="248.5" y="42.2">7</text>
<text x="248.5" y="45">9</text>
<text x="248.5" y="47.8">11</text>
<text x="253.2" y="45">10</text>
<text x="253.2" y="47.8">12</text>
<text x="254.6" y="42.2">8</text>
<text x="77.4" y="50.5">13</text>
<text x="77.4" y="53.3">15</text>
<text x="82.1" y="50.5">14</text>
<text x="82.1" y="53.3">16</text>
<text x="165.7" y="50.5">13</text>
<text x="165.7" y="53.3">15</text>
<text x="170.4" y="50.5">14</text>
<text x="170.4" y="53.3">16</text>
<text x="248.5" y="50.5">13</text>
<text x="248.5" y="53.3">15</text>
<text x="253.2" y="50.5">14</text>
<text x="253.2" y="53.3">16</text>
<text x="77.4" y="56">17</text>
<text x="77.4" y="58.8">19</text>
<text x="82.1" y="56">18</text>
<text x="82.1" y="58.8">20</text>
<text x="165.7" y="56">17</text>
<text x="165.7" y="58.8">19</text>
<text x="170.4" y="56">18</text>
<text x="170.4" y="58.8">20</text>
<text x="248.5" y="56">17</text>
<text x="248.5" y="58.8">19</text>
<text x="253.2" y="56">18</text>
<text x="253.2" y="58.8">20</text>
<text x="77.4" y="61.6">21</text>
<text x="77.4" y="64.3">23</text>
<text x="82.1" y="61.6">22</text>
<text x="82.1" y="64.3">24</text>
<text x="165.7" y="61.6">21</text>
<text x="165.7" y="64.3">23</text>
<text x="170.4" y="61.6">22</text>
<text x="170.4" y="64.3">24</text>
<text x="248.5" y="61.6">21</text>
<text x="248.5" y="64.3">23</text>
<text x="253.2" y="61.6">22</text>
<text x="253.2" y="64.3">24</text>
<text x="77.4" y="67.1">25</text>
<text x="77.4" y="69.8">27</text>
<text x="82.1" y="67.1">26</text>
<text x="82.1" y="69.8">28</text>
<text x="165.7" y="67.1">25</text>
<text x="165.7" y="69.8">27</text>
<text x="170.4" y="67.1">26</text>
<text x="170.4" y="69.8">28</text>
<text x="248.5" y="67.1">25</text>
<text x="248.5" y="69.8">27</text>
<text x="253.2" y="67.1">26</text>
<text x="253.2" y="69.8">28</text>
<text x="77.4" y="72.6">29</text>
<text x="77.4" y="75.4">31</text>
<text x="82.1" y="72.6">30</text>
<text x="82.1" y="75.4">32</text>
<text x="165.7" y="72.6">29</text>
<text x="165.7" y="75.4">31</text>
<text x="170.4" y="72.6">30</text>
<text x="170.4" y="75.4">32</text>
<text x="248.5" y="72.6">29</text>
<text x="248.5" y="75.4">31</text>
<text x="253.2" y="72.6">30</text>
<text x="253.2" y="75.4">32</text>
<text x="77.4" y="78.1">33</text>
<text x="77.4" y="80.9">35</text>
<text x="77.4" y="83.6">37</text>
<text x="82.1" y="78.1">34</text>
<text x="82.1" y="80.9">36</text>
<text x="82.1" y="83.6">38</text>
<text x="165.7" y="78.1">33</text>
<text x="165.7" y="80.9">35</text>
<text x="165.7" y="83.6">37</text>
<text x="170.4" y="78.1">34</text>
<text x="170.4" y="80.9">36</text>
<text x="170.4" y="83.6">38</text>
<text x="248.5" y="78.1">33</text>
<text x="248.5" y="80.9">35</text>
<text x="248.5" y="83.6">37</text>
<text x="253.2" y="78.1">34</text>
<text x="253.2" y="80.9">36</text>
<text x="253.2" y="83.6">38</text>
<text x="77.4" y="86.4">39</text>
<text x="82.1" y="86.4">40</text>
<text x="165.7" y="86.4">39</text>
<text x="170.4" y="86.4">40</text>
<text x="248.5" y="86.4">39</text>
<text x="253.2" y="86.4">40</text>
<text x="81.5" y="97.4">1</text>
<text x="81.5" y="100.2">3</text>
<text x="87.6" y="97.4">2</text>
<text x="87.6" y="100.2">4</text>
<text x="165.7" y="97.4">1</text>
<text x="165.7" y="100.2">3</text>
<text x="171.8" y="97.4">2</text>
<text x="171.8" y="100.2">4</text>
<text x="248.5" y="97.4">1</text>
<text x="248.5" y="100.2">3</text>
<text x="254.6" y="97.4">2</text>
<text x="254.6" y="100.2">4</text>
<text x="81.5" y="102.9">5</text>
<text x="81.5" y="105.7">7</text>
<text x="87.6" y="102.9">6</text>
<text x="87.6" y="105.7">8</text>
<text x="165.7" y="102.9">5</text>
<text x="165.7" y="105.7">7</text>
<text x="171.8" y="102.9">6</text>
<text x="171.8" y="105.7">8</text>
<text x="248.5" y="102.9">5</text>
<text x="248.5" y="105.7">7</text>
<text x="254.6" y="102.9">6</text>
<text x="254.6" y="105.7">8</text>
<text x="81.5" y="108.4">9</text>
<text x="81.5" y="111.2">11</text>
<text x="81.5" y="114">13</text>
<text x="86.2" y="108.4">10</text>
<text x="86.2" y="111.2">12</text>
<text x="86.2" y="114">14</text>
<text x="165.7" y="108.4">9</text>
<text x="165.7" y="111.2">11</text>
<text x="165.7" y="114">13</text>
<text x="170.4" y="108.4">10</text>
<text x="170.4" y="111.2">12</text>
<text x="170.4" y="114">14</text>
<text x="248.5" y="108.4">9</text>
<text x="248.5" y="111.2">11</text>
<text x="248.5" y="114">13</text>
<text x="253.2" y="108.4">10</text>
<text x="253.2" y="111.2">12</text>
<text x="253.2" y="114">14</text>
<text x="81.5" y="116.7">15</text>
<text x="81.5" y="119.5">17</text>
<text x="86.2" y="116.7">16</text>
<text x="86.2" y="119.5">18</text>
<text x="165.7" y="116.7">15</text>
<text x="165.7" y="119.5">17</text>
<text x="170.4" y="116.7">16</text>
<text x="170.4" y="119.5">18</text>
<text x="248.5" y="116.7">15</text>
<text x="248.5" y="119.5">17</text>
<text x="253.2" y="116.7">16</text>
<text x="253.2" y="119.5">18</text>
<text x="81.5" y="122.2">19</text>
<text x="81.5" y="125">21</text>
<text x="86.2" y="122.2">20</text>
<text x="86.2" y="125">22</text>
<text x="165.7" y="122.2">19</text>
<text x="165.7" y="125">21</text>
<text x="170.4" y="122.2">20</text>
<text x="170.4" y="125">22</text>
<text x="248.5" y="122.2">19</text>
<text x="248.5" y="125">21</text>
<text x="253.2" y="122.2">20</text>
<text x="253.2" y="125">22</text>
<text x="81.5" y="127.8">23</text>
<text x="81.5" y="130.5">25</text>
<text x="86.2" y="127.8">24</text>
<text x="86.2" y="130.5">26</text>
<text x="165.7" y="127.8">23</text>
<text x="165.7" y="130.5">25</text>
<text x="170.4" y="127.8">24</text>
<text x="170.4" y="130.5">26</text>
<text x="248.5" y="127.8">23</text>
<text x="248.5" y="130.5">25</text>
<text x="253.2" y="127.8">24</text>
<text x="253.2" y="130.5">26</text>
<text x="81.5" y="133.3">27</text>
<text x="81.5" y="136">29</text>
<text x="86.2" y="133.3">28</text>
<text x="86.2" y="136">30</text>
<text x="165.7" y="133.3">27</text>
<text x="165.7" y="136">29</text>
<text x="170.4" y="133.3">28</text>
<text x="170.4" y="136">30</text>
<text x="248.5" y="133.3">27</text>
<text x="248.5" y="136">29</text>
<text x="253.2" y="133.3">28</text>
<text x="253.2" y="136">30</text>
<text x="81.5" y="138.8">31</text>
<text x="81.5" y="141.5">33</text>
<text x="86.2" y="138.8">32</text>
<text x="86.2" y="141.5">34</text>
<text x="165.7" y="138.8">31</text>
<text x="165.7" y="141.5">33</text>
<text x="170.4" y="138.8">32</text>
<text x="170.4" y="141.5">34</text>
<text x="248.5" y="138.8">31</text>
<text x="248.5" y="141.5">33</text>
<text x="253.2" y="138.8">32</text>
<text x="253.2" y="141.5">34</text>
<text x="81.5" y="144.3">35</text>
<text x="81.5" y="147.1">37</text>
<text x="81.5" y="149.8">39</text>
<text x="86.2" y="144.3">36</text>
<text x="86.2" y="147.1">38</text>
<text x="86.2" y="149.8">40</text>
<text x="165.7" y="144.3">35</text>
<text x="165.7" y="147.1">37</text>
<text x="165.7" y="149.8">39</text>
<text x="170.4" y="144.3">36</text>
<text x="170.4" y="147.1">38</text>
<text x="170.4" y="149.8">40</text>
<text x="248.5" y="144.3">35</text>
<text x="248.5" y="147.1">37</text>
<text x="248.5" y="149.8">39</text>
<text x="253.2" y="144.3">36</text>
<text x="253.2" y="147.1">38</text>
<text x="253.2" y="149.8">40</text>
</g>
</svg>
